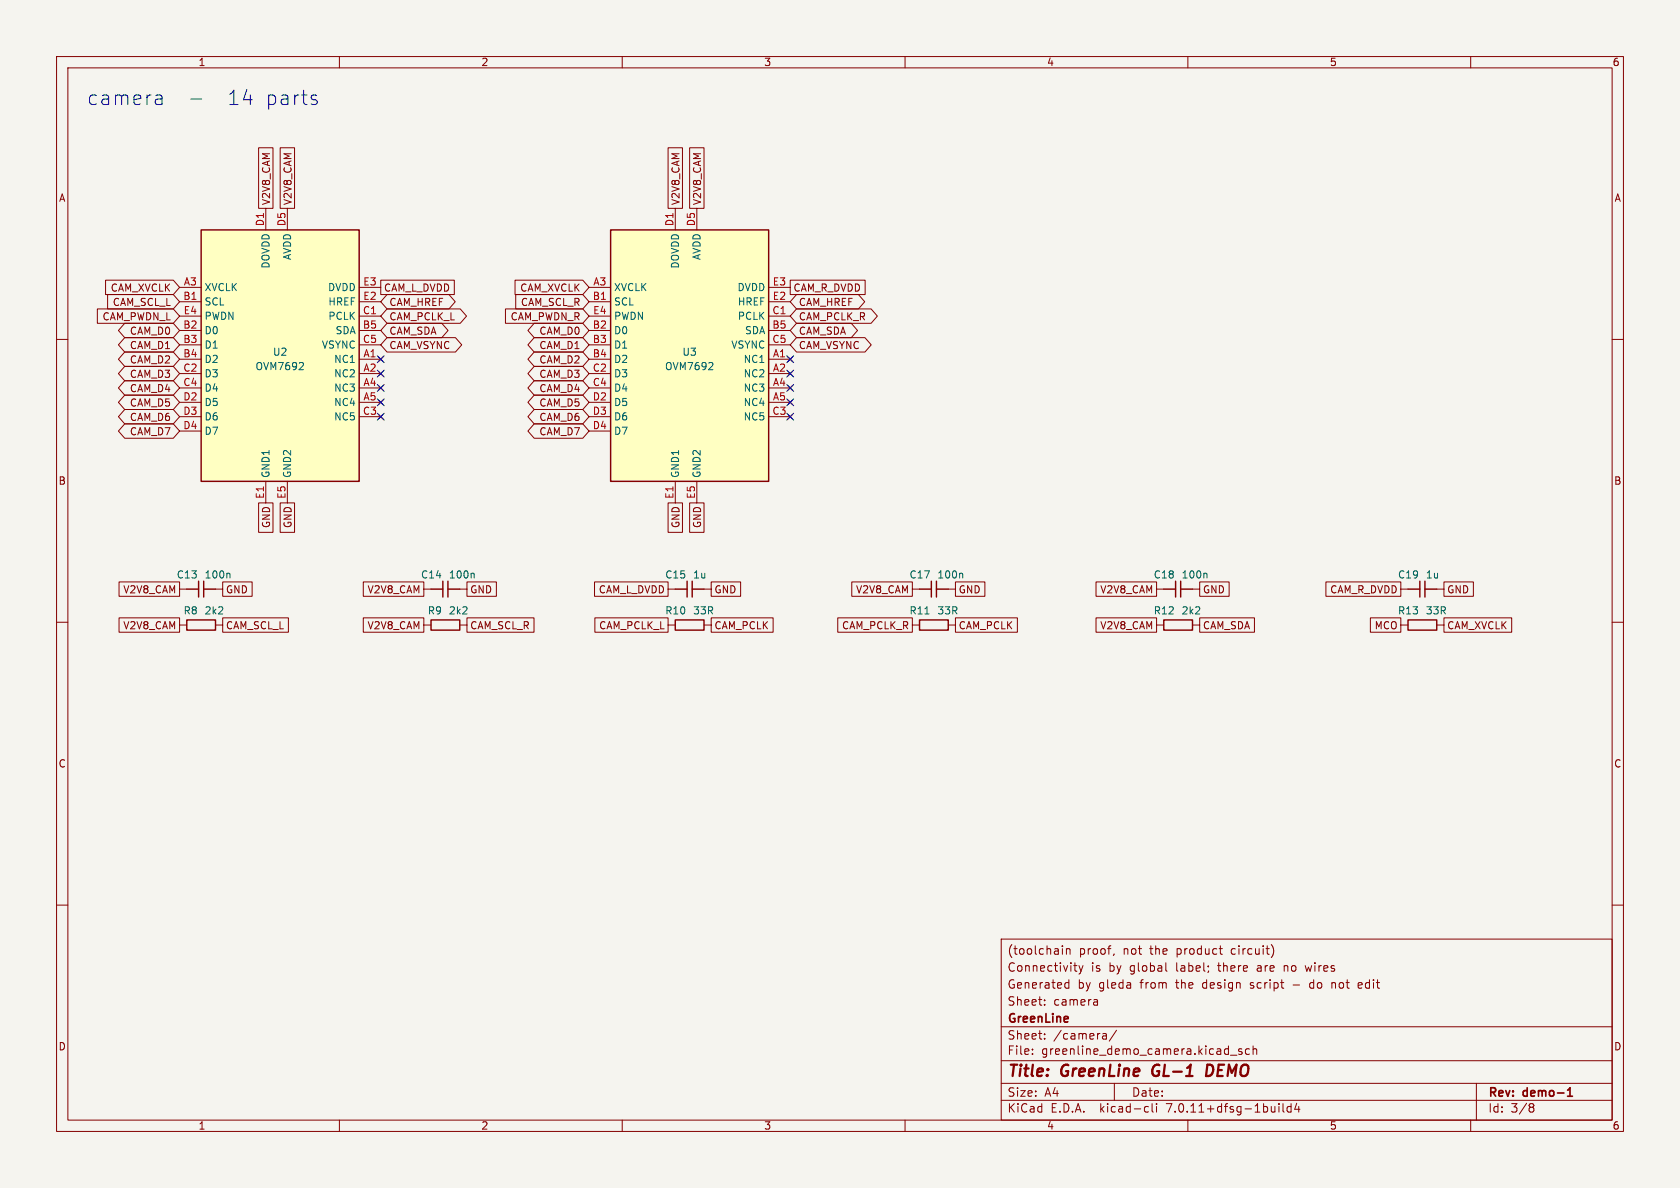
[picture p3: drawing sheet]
<svg xmlns="http://www.w3.org/2000/svg" width="297mm" height="210mm" viewBox="0 0 297 210" stroke-linecap="round" stroke-linejoin="round" font-family="sans-serif">
<path d="M0 0h297v210h-297z" fill="#f5f4ef" stroke="#f5f4ef" stroke-width=".18"/>
<g fill="none" stroke="#840000" stroke-width=".18">
<path d="M10 10h277v190h-277zM12 12h273v186h-273zM60 10v2M110 10v2M160 10v2M210 10v2M260 10v2M45.7 26.1h2.6v10.7h-2.6zM47 36.8v3.8M49.5 26.1h2.6v10.7h-2.6zM50.8 36.8v3.8M118.1 26.1h2.6v10.7h-2.6z"/>
<path d="M119.4 36.8v3.8M121.9 26.1h2.6v10.7h-2.6zM123.2 36.8v3.8M10 60h2M17.2 54.6h13.4l1.1 1.3-1.1 1.3h-13.4zM18.7 49.5h11.9l1.1 1.3-1.1 1.3h-11.9zM19 52.1h11.6l1.1 1.2-1.1 1.3h-11.6zM22 59.7h8.6l1.1 1.3-1.1 1.2h-8.6l-1.1-1.2zM22 57.1h8.6l1.1 1.3-1.1 1.3h-8.6l-1.1-1.3zM31.7 50.8h3.9M31.7 53.3h3.9M31.7 58.4h3.9"/>
<path d="M31.7 55.9h3.9M63.5 50.8h3.8M63.5 53.3h3.8M63.5 58.4h3.8M63.5 55.9h3.8M67.3 49.5h13v2.6h-13zM68.4 59.7h12.1l1.1 1.3-1.1 1.2h-12.1l-1.1-1.2zM68.4 57.1h9.7l1.1 1.3-1.1 1.3h-9.7l-1.1-1.3zM68.4 54.6h13l1.1 1.3-1.1 1.3h-13l-1.1-1.3zM68.4 52.1h11l1.1 1.2-1.1 1.3h-11l-1.1-1.3zM89.4 54.6h13.6l1.1 1.3-1.1 1.3h-13.6zM91.1 49.5h11.9l1.1 1.3-1.1 1.3h-11.9z"/>
<path d="M91.2 52.1h11.8l1.1 1.2-1.1 1.3h-11.8zM94.4 59.7h8.6l1.1 1.3-1.1 1.2h-8.6l-1.1-1.2zM94.4 57.1h8.6l1.1 1.3-1.1 1.3h-8.6l-1.1-1.3zM104.1 50.8h3.8M104.1 53.3h3.8M104.1 58.4h3.8M104.1 55.9h3.8M135.9 50.8h3.8M135.9 53.3h3.8M135.9 58.4h3.8M135.9 55.9h3.8M139.7 49.5h13.2v2.6h-13.2z"/>
<path d="M140.8 59.7h12.1l1.1 1.3-1.1 1.2h-12.1l-1.1-1.2zM140.8 57.1h9.7l1.1 1.3-1.1 1.3h-9.7l-1.1-1.3zM140.8 54.6h13.2l1.1 1.3-1.1 1.3h-13.2l-1.1-1.3zM140.8 52.1h11l1.1 1.2-1.1 1.3h-11l-1.1-1.3zM285 60h2M22 64.8h8.6l1.1 1.2-1.1 1.3h-8.6l-1.1-1.3zM22 62.2h8.6l1.1 1.3-1.1 1.3h-8.6l-1.1-1.3zM22 67.3h8.6l1.1 1.3-1.1 1.3h-8.6l-1.1-1.3zM22 74.9h8.6l1.1 1.3-1.1 1.3h-8.6l-1.1-1.3zM22 72.4h8.6l1.1 1.3-1.1 1.2h-8.6l-1.1-1.2zM22 69.8h8.6l1.1 1.3-1.1 1.3h-8.6l-1.1-1.3zM31.7 63.5h3.9"/>
<path d="M31.7 66h3.9M31.7 68.6h3.9M31.7 71.1h3.9M31.7 61h3.9M31.7 73.7h3.9M31.7 76.2h3.9M63.5 63.5h3.8M63.5 66h3.8M63.5 68.6h3.8M63.5 71.1h3.8M63.5 61h3.8M63.5 73.7h3.8"/>
<path d="M66.9 63.1l.8 .8M66.9 65.7l.8 .7M66.9 68.2l.8 .8M66.9 70.7l.8 .8M66.9 73.3l.8 .7M67.7 63.1l-.8 .8M67.7 65.7l-.8 .7M67.7 68.2l-.8 .8M67.7 70.7l-.8 .8M67.7 73.3l-.8 .7M94.4 67.3h8.6l1.1 1.3-1.1 1.3h-8.6l-1.1-1.3zM94.4 74.9h8.6l1.1 1.3-1.1 1.3h-8.6l-1.1-1.3z"/>
<path d="M94.4 72.4h8.6l1.1 1.3-1.1 1.2h-8.6l-1.1-1.2zM94.4 69.8h8.6l1.1 1.3-1.1 1.3h-8.6l-1.1-1.3zM94.4 64.8h8.6l1.1 1.2-1.1 1.3h-8.6l-1.1-1.3zM94.4 62.2h8.6l1.1 1.3-1.1 1.3h-8.6l-1.1-1.3zM104.1 63.5h3.8M104.1 66h3.8M104.1 68.6h3.8M104.1 71.1h3.8M104.1 61h3.8M104.1 73.7h3.8M104.1 76.2h3.8M135.9 63.5h3.8"/>
<path d="M135.9 66h3.8M135.9 68.6h3.8M135.9 71.1h3.8M135.9 61h3.8M135.9 73.7h3.8M139.3 63.1l.8 .8M139.3 65.7l.8 .7M139.3 68.2l.8 .8M139.3 70.7l.8 .8M139.3 73.3l.8 .7M140.1 63.1l-.8 .8M140.1 65.7l-.8 .7"/>
<path d="M140.1 68.2l-.8 .8M140.1 70.7l-.8 .8M140.1 73.3l-.8 .7M45.7 88.9h2.6v5.2h-2.6zM47 85.1v3.8M49.5 88.9h2.6v5.2h-2.6zM50.8 85.1v3.8M118.1 88.9h2.6v5.2h-2.6zM119.4 85.1v3.8M121.9 88.9h2.6v5.2h-2.6zM123.2 85.1v3.8M10 110h2"/>
<path d="M21 102.9h10.7v2.5h-10.7zM21 109.2h10.7v2.6h-10.7zM31.7 110.5h1.3M31.7 104.1h1.3M38.1 110.5h1.3M38.1 104.1h1.3M39.4 109.2h11.6v2.6h-11.6zM39.4 102.9h5.2v2.5h-5.2zM64.2 109.2h10.7v2.6h-10.7zM64.2 102.9h10.7v2.5h-10.7zM74.9 110.5h1.3M74.9 104.1h1.3"/>
<path d="M81.3 110.5h1.2M81.3 104.1h1.2M82.5 109.2h11.9v2.6h-11.9zM82.5 102.9h5.3v2.5h-5.3zM105.1 102.9h13v2.5h-13zM105.2 109.2h12.9v2.6h-12.9zM118.1 110.5h1.3M118.1 104.1h1.3M124.5 110.5h1.2M124.5 104.1h1.2M125.7 102.9h5.2v2.5h-5.2zM125.7 109.2h11v2.6h-11z"/>
<path d="M148.1 109.2h13.2v2.6h-13.2zM150.6 102.9h10.7v2.5h-10.7zM161.3 110.5h1.3M161.3 104.1h1.3M167.6 110.5h1.3M167.6 104.1h1.3M168.9 109.2h11v2.6h-11zM168.9 102.9h5.2v2.5h-5.2zM193.8 109.2h10.7v2.6h-10.7zM193.8 102.9h10.7v2.5h-10.7zM204.5 110.5h1.2M204.5 104.1h1.2"/>
<path d="M210.8 110.5h1.3M210.8 104.1h1.3M212.1 109.2h9.7v2.6h-9.7zM212.1 102.9h5.2v2.5h-5.2zM234.4 102.9h13.2v2.5h-13.2zM242.3 109.2h5.3v2.6h-5.3zM247.6 110.5h1.3M247.6 104.1h1.3M254 110.5h1.3M254 104.1h1.3M255.3 109.2h11.9v2.6h-11.9zM255.3 102.9h5.2v2.5h-5.2z"/>
<path d="M285 110h2M10 160h2M285 160h2M177 166h108v32h-108zM184.7 176.8v.1M184.7 177.6v.1M187.8 167.2v.1M187.8 167.7v1M188.4 174.6h.6M188.4 173.8h.6M188.5 167.7v1M188.5 167.8l.2-.1 .4 .1 .1 .9"/>
<path d="M189 173.2v1.5M189.8 170.7h.6M190 171.5l.4 .2M190.7 170.7l.4 1M191.1 171.7l-.1 .4-.3 .1M191.5 170.7l-.4 1M193.8 176.7l.2 .2v.8M194 177.6l-.5 .1M194 177.1h-.5M197 168.6l-.2 .3M206.1 170.2v1.3l.2 .2M215.5 167.7h.6"/>
<path d="M215.8 168.6l.3 .1M224.7 167a1.72 1.72 0 0 1 0 2.3M227 170.7v1M227.1 170.8h-.1M228.6 174.1h1.1M230.7 170.7l.3 1M231.8 173.7l-.3 .3v.4l.3 .3M235.5 173.7v1M235.9 173.7l-.4 .1M240.7 173.8l-.4-.1-.2 .2 .1 .7h.5M240.8 174.1l-.7 .1M60 198v2"/>
<path d="M110 198v2M160 198v2M177 194.5h108M177 191.5h108M177 187.5h108M177 181.5h108M182.5 186.3v.1M182.5 185.5v.1M184.7 183.6v.1M184.7 182.8v.1M195.1 182.7h.3l.2 .2v.8M195.6 183.6l-.5 .1"/>
<path d="M195.6 183.1h-.5M197 191.5v3M197.4 182.1l-1.3 2M202.6 195.6l.4 .1M203 196.5l-.4 .1M203.7 195.1v1.3l.2 .2M204.5 195.1v.1M204.5 195.6v1M210 198v2M217.5 186.5h1.2M219.5 185.5l-.3-.1-.2 .2v.2l.5 .2v.3h-.5M220.9 185.5l-.4-.1-.3 .3v.4l.1 .2h.6"/>
<path d="M221.5 185.5l.2-.1 .4 .1 .1 .9M221.5 184.9v1.5M226.1 195.1v.1M226.1 195.6v1M226.8 195.1v1.3l.2 .2M228.2 195.7l-.4-.1-.3 .3v.4l.2 .2h.5M228.2 195.1v1.5M229.2 195l-.3 1.1h.9M229.6 195.6v1M260 198v2M261 191.5v6.5M270.6 195.1h.3l.3 .3-.3 .3"/>
<path d="M270.6 195.7h.3M270.9 195.7l.2 .2 .1 .4-.3 .3h-.3"/>
</g>
<path d="M277.1 193.8h.9M277.1 192.7l.5-.4v1.5" fill="none" stroke="#840000" stroke-width=".3"/>
<path d="M204 188.5a1.27 1.27 0 0 0 0 1.6M214.2 188.3l-.7-.1-.3 2h.5l.5-.3" fill="none" stroke="#840000" stroke-width=".4"/>
<g fill="none" stroke="#840000" stroke-width=".25">
<path d="M35.6 40.6h27.9v44.5h-27.9zM107.9 40.6h28v44.5h-28zM33 109.6h5.1v1.8h-5.1zM33 104.1h2.1M35.1 102.7v2.8M36 104.1h2.1M36 102.7v2.8M76.2 109.6h5.1v1.8h-5.1zM76.2 104.1h2.1M78.3 102.7v2.8M79.2 104.1h2.1M79.2 102.7v2.8"/>
<path d="M119.4 109.6h5.1v1.8h-5.1zM119.4 104.1h2.1M121.5 102.7v2.8M122.4 104.1h2.1M122.4 102.7v2.8M162.6 109.6h5v1.8h-5zM162.6 104.1h2M164.6 102.7v2.8M165.6 104.1h2M165.6 102.7v2.8M205.7 109.6h5.1v1.8h-5.1zM205.7 104.1h2.1"/>
<path d="M207.8 102.7v2.8M208.7 104.1h2.1M208.7 102.7v2.8M248.9 109.6h5.1v1.8h-5.1zM248.9 104.1h2.1M251 102.7v2.8M251.9 104.1h2.1M251.9 102.7v2.8"/>
</g>
<g fill="#ffffc2" stroke="#ffffc2" stroke-width=".18">
<path d="M107.9 40.6h28v44.5h-28z"/>
<path d="M35.6 40.6h27.9v44.5h-27.9z"/>
</g>
<path d="M53.5 64.1l.1 .2v.3l-.7 .7h.7M125.9 64.1l.1 .2v.3l-.8 .7h.8M40.5 101.3l.2 .2v.7M83.7 101.3l.1 .2v.7M163.5 108.5h.7M170 101.3l.2 .2v.7M213.2 101.3l.2 .2v.7" fill="none" stroke="#006464" stroke-width=".18"/>
<path d="M27.8 16.8l.7 .1 .1 .3v1.3M28.6 18.4l-.8 .1M28.6 17.4l-.8 .1M33.7 17.5h2M55.4 16.8l.6 .1M55.4 17.6l.6 .2 .1 .3-.4 .4h-.4" fill="none" stroke="#0000c2" stroke-width=".18"/>
<g fill="none" stroke="#000084" stroke-width=".18">
<path d="M66.7 73.1l1.2 1.2M66.7 70.5l1.2 1.2M66.7 68l1.2 1.2M66.7 65.4l1.2 1.2M66.7 62.9l1.2 1.2M67.9 73.1l-1.2 1.2M67.9 70.5l-1.2 1.2M67.9 68l-1.2 1.2M67.9 65.4l-1.2 1.2M67.9 62.9l-1.2 1.2M139.1 70.5l1.2 1.2M139.1 73.1l1.2 1.2"/>
<path d="M139.1 62.9l1.2 1.2M139.1 65.4l1.2 1.2M139.1 68l1.2 1.2M140.3 70.5l-1.2 1.2M140.3 73.1l-1.2 1.2M140.3 62.9l-1.2 1.2M140.3 65.4l-1.2 1.2M140.3 68l-1.2 1.2"/>
</g>
<g font-size="3.5" fill="#0000c2">
<text x="15.2" y="18.8">camera</text>
<text x="39.8" y="18.8">14</text>
<text x="46.6" y="18.8">parts</text>
</g>
<g font-size="2.8" fill="#840000">
<text x="178" y="190.9">Title:</text>
<text x="187.7" y="190.9">GreenLine</text>
<text x="204.6" y="190.9">GL-1</text>
<text x="214.9" y="190.9">DEMO</text>
</g>
<g font-size="2.1" fill="#840000">
<text x="178" y="172">Connectivity</text>
<text x="178" y="169">(toolchain</text>
<text x="190.7" y="169">proof,</text>
<text x="192.9" y="172">is</text>
<text x="196.1" y="172">by</text>
<text x="198.6" y="169">not</text>
<text x="199.9" y="172">global</text>
<text x="203.5" y="169">the</text>
<text x="208.2" y="172">label;</text>
<text x="208.3" y="169">product</text>
<text x="215.8" y="172">there</text>
<text x="218.1" y="169">circuit)</text>
<text x="222.8" y="172">are</text>
<text x="227.7" y="172">no</text>
<text x="231.7" y="172">wires</text>
<text x="178" y="178">Sheet:</text>
<text x="178" y="175">Generated</text>
<text x="186.2" y="178">camera</text>
<text x="190.5" y="175">by</text>
<text x="194.3" y="175">gleda</text>
<text x="201.8" y="175">from</text>
<text x="208.2" y="175">the</text>
<text x="213" y="175">design</text>
<text x="221.6" y="175">script</text>
<text x="232.4" y="175">do</text>
<text x="236.4" y="175">not</text>
<text x="241.3" y="175">edit</text>
<text x="178" y="184">Sheet:</text>
<text x="178" y="181.2">GreenLine</text>
<text x="186.2" y="184">/camera/</text>
<text x="178" y="186.7">File:</text>
<text x="184.1" y="186.7">greenline_demo_camera.kicad_sch</text>
<text x="178" y="196.9">KiCad</text>
<text x="178" y="194.1">Size:</text>
<text x="184.7" y="194.1">A4</text>
<text x="185.7" y="196.9">E.D.A.</text>
<text x="194.6" y="196.9">kicad-cli</text>
<text x="200" y="194.1">Date:</text>
<text x="206.5" y="196.9">7.0.11+dfsg-1build4</text>
<text x="263" y="194.3">Rev:</text>
<text x="263" y="196.9">Id:</text>
<text x="267.1" y="196.9">3/8</text>
<text x="269.4" y="194.3">demo-1</text>
</g>
<g font-size="1.8" fill="#840000">
<text x="35" y="11.9">1</text>
<text x="85" y="11.9">2</text>
<text x="135" y="11.9">3</text>
<text x="185" y="11.9">4</text>
<text x="235" y="11.9">5</text>
<text x="285" y="11.9">6</text>
<text x="10.3" y="35.9">A</text>
<text x="285.3" y="35.9">A</text>
<text x="47.9" y="36.4" transform="rotate(-90 47.9 36.4)">V2V8_CAM</text>
<text x="51.8" y="36.4" transform="rotate(-90 51.8 36.4)">V2V8_CAM</text>
<text x="120.3" y="36.4" transform="rotate(-90 120.3 36.4)">V2V8_CAM</text>
<text x="124.1" y="36.4" transform="rotate(-90 124.1 36.4)">V2V8_CAM</text>
<text x="19.5" y="51.8">CAM_XVCLK</text>
<text x="67.8" y="51.8">CAM_L_DVDD</text>
<text x="91.9" y="51.8">CAM_XVCLK</text>
<text x="140.2" y="51.8">CAM_R_DVDD</text>
<text x="18" y="56.8">CAM_PWDN_L</text>
<text x="19.8" y="54.3">CAM_SCL_L</text>
<text x="22.9" y="59.4">CAM_D0</text>
<text x="68.7" y="59.4">CAM_SDA</text>
<text x="68.7" y="56.8">CAM_PCLK_L</text>
<text x="68.7" y="54.3">CAM_HREF</text>
<text x="90.2" y="56.8">CAM_PWDN_R</text>
<text x="92" y="54.3">CAM_SCL_R</text>
<text x="95.3" y="59.4">CAM_D0</text>
<text x="141.1" y="59.4">CAM_SDA</text>
<text x="141.1" y="56.8">CAM_PCLK_R</text>
<text x="141.1" y="54.3">CAM_HREF</text>
<text x="22.9" y="64.5">CAM_D2</text>
<text x="22.9" y="61.9">CAM_D1</text>
<text x="68.7" y="61.9">CAM_VSYNC</text>
<text x="95.3" y="64.5">CAM_D2</text>
<text x="95.3" y="61.9">CAM_D1</text>
<text x="141.1" y="61.9">CAM_VSYNC</text>
<text x="22.9" y="67">CAM_D3</text>
<text x="22.9" y="69.5">CAM_D4</text>
<text x="95.3" y="69.5">CAM_D4</text>
<text x="95.3" y="67">CAM_D3</text>
<text x="22.9" y="77.2">CAM_D7</text>
<text x="22.9" y="74.6">CAM_D6</text>
<text x="22.9" y="72.1">CAM_D5</text>
<text x="95.3" y="77.2">CAM_D7</text>
<text x="95.3" y="74.6">CAM_D6</text>
<text x="95.3" y="72.1">CAM_D5</text>
<text x="10.3" y="85.9">B</text>
<text x="285.3" y="85.9">B</text>
<text x="47.9" y="93.4" transform="rotate(-90 47.9 93.4)">GND</text>
<text x="51.8" y="93.4" transform="rotate(-90 51.8 93.4)">GND</text>
<text x="120.3" y="93.4" transform="rotate(-90 120.3 93.4)">GND</text>
<text x="124.1" y="93.4" transform="rotate(-90 124.1 93.4)">GND</text>
<text x="21.7" y="105.1">V2V8_CAM</text>
<text x="39.8" y="105.1">GND</text>
<text x="64.9" y="105.1">V2V8_CAM</text>
<text x="83" y="105.1">GND</text>
<text x="105.8" y="105.1">CAM_L_DVDD</text>
<text x="126.2" y="105.1">GND</text>
<text x="151.2" y="105.1">V2V8_CAM</text>
<text x="169.4" y="105.1">GND</text>
<text x="194.4" y="105.1">V2V8_CAM</text>
<text x="212.6" y="105.1">GND</text>
<text x="235.1" y="105.1">CAM_R_DVDD</text>
<text x="255.7" y="105.1">GND</text>
<text x="21.7" y="111.4">V2V8_CAM</text>
<text x="39.8" y="111.4">CAM_SCL_L</text>
<text x="64.9" y="111.4">V2V8_CAM</text>
<text x="83" y="111.4">CAM_SCL_R</text>
<text x="105.8" y="111.4">CAM_PCLK_L</text>
<text x="126.2" y="111.4">CAM_PCLK</text>
<text x="148.8" y="111.4">CAM_PCLK_R</text>
<text x="169.4" y="111.4">CAM_PCLK</text>
<text x="194.4" y="111.4">V2V8_CAM</text>
<text x="212.6" y="111.4">CAM_SDA</text>
<text x="242.9" y="111.4">MCO</text>
<text x="255.7" y="111.4">CAM_XVCLK</text>
<text x="10.3" y="135.9">C</text>
<text x="285.3" y="135.9">C</text>
<text x="10.3" y="185.9">D</text>
<text x="285.3" y="185.9">D</text>
<text x="35" y="199.9">1</text>
<text x="85" y="199.9">2</text>
<text x="135" y="199.9">3</text>
<text x="185" y="199.9">4</text>
<text x="235" y="199.9">5</text>
<text x="285" y="199.9">6</text>
</g>
<g font-size="1.8" fill="#a90000">
<text x="46.7" y="40.1" transform="rotate(-90 46.7 40.1)">D1</text>
<text x="50.5" y="40.1" transform="rotate(-90 50.5 40.1)">D5</text>
<text x="119.1" y="40.1" transform="rotate(-90 119.1 40.1)">D1</text>
<text x="122.9" y="40.1" transform="rotate(-90 122.9 40.1)">D5</text>
<text x="32.3" y="53.1">B1</text>
<text x="32.4" y="50.5">A3</text>
<text x="64.1" y="53.1">E2</text>
<text x="64.1" y="50.5">E3</text>
<text x="104.7" y="53.1">B1</text>
<text x="104.8" y="50.5">A3</text>
<text x="136.5" y="53.1">E2</text>
<text x="136.5" y="50.5">E3</text>
<text x="32.3" y="58.2">B2</text>
<text x="32.4" y="55.6">E4</text>
<text x="64.1" y="58.2">B5</text>
<text x="64.1" y="55.6">C1</text>
<text x="104.7" y="58.2">B2</text>
<text x="104.8" y="55.6">E4</text>
<text x="136.5" y="58.2">B5</text>
<text x="136.5" y="55.6">C1</text>
<text x="32.3" y="60.7">B3</text>
<text x="32.3" y="63.2">B4</text>
<text x="32.3" y="65.8">C2</text>
<text x="64.1" y="60.7">C5</text>
<text x="64.2" y="63.2">A1</text>
<text x="64.2" y="65.8">A2</text>
<text x="104.7" y="60.7">B3</text>
<text x="104.7" y="63.2">B4</text>
<text x="104.7" y="65.8">C2</text>
<text x="136.5" y="60.7">C5</text>
<text x="136.5" y="63.2">A1</text>
<text x="136.5" y="65.8">A2</text>
<text x="32.3" y="68.3">C4</text>
<text x="32.3" y="70.9">D2</text>
<text x="64.2" y="68.3">A4</text>
<text x="64.2" y="70.9">A5</text>
<text x="104.7" y="68.3">C4</text>
<text x="104.7" y="70.9">D2</text>
<text x="136.5" y="68.3">A4</text>
<text x="136.5" y="70.9">A5</text>
<text x="32.3" y="73.4">D3</text>
<text x="32.3" y="75.9">D4</text>
<text x="64.1" y="73.4">C3</text>
<text x="104.7" y="73.4">D3</text>
<text x="104.7" y="75.9">D4</text>
<text x="136.5" y="73.4">C3</text>
<text x="46.7" y="88.3" transform="rotate(-90 46.7 88.3)">E1</text>
<text x="50.5" y="88.3" transform="rotate(-90 50.5 88.3)">E5</text>
<text x="119.1" y="88.3" transform="rotate(-90 119.1 88.3)">E1</text>
<text x="122.9" y="88.3" transform="rotate(-90 122.9 88.3)">E5</text>
</g>
<g font-size="1.8" fill="#006464">
<text x="47.9" y="47.6" transform="rotate(-90 47.9 47.6)">DOVDD</text>
<text x="51.7" y="46.1" transform="rotate(-90 51.7 46.1)">AVDD</text>
<text x="120.2" y="47.6" transform="rotate(-90 120.2 47.6)">DOVDD</text>
<text x="124.1" y="46.1" transform="rotate(-90 124.1 46.1)">AVDD</text>
<text x="36.1" y="51.7">XVCLK</text>
<text x="57.9" y="51.7">DVDD</text>
<text x="108.5" y="51.7">XVCLK</text>
<text x="130.3" y="51.7">DVDD</text>
<text x="36.1" y="54.2">SCL</text>
<text x="36.1" y="59.3">D0</text>
<text x="36.1" y="56.7">PWDN</text>
<text x="58" y="56.7">PCLK</text>
<text x="58" y="54.2">HREF</text>
<text x="59.2" y="59.3">SDA</text>
<text x="108.5" y="54.2">SCL</text>
<text x="108.5" y="59.3">D0</text>
<text x="108.5" y="56.7">PWDN</text>
<text x="130.3" y="56.7">PCLK</text>
<text x="130.3" y="54.2">HREF</text>
<text x="131.6" y="59.3">SDA</text>
<text x="36.1" y="61.8">D1</text>
<text x="36.1" y="64.4">D2</text>
<text x="45.1" y="65.6">OVM7692</text>
<text x="48.2" y="63.1">U2</text>
<text x="56.8" y="61.8">VSYNC</text>
<text x="59" y="64.4">NC1</text>
<text x="108.5" y="61.8">D1</text>
<text x="108.5" y="64.4">D2</text>
<text x="117.5" y="65.6">OVM7692</text>
<text x="120.5" y="63.1">U3</text>
<text x="129.2" y="61.8">VSYNC</text>
<text x="131.4" y="64.4">NC1</text>
<text x="36.1" y="66.9">D3</text>
<text x="36.1" y="69.4">D4</text>
<text x="36.1" y="72">D5</text>
<text x="59" y="66.9">NC2</text>
<text x="59" y="69.4">NC3</text>
<text x="59" y="72">NC4</text>
<text x="108.5" y="66.9">D3</text>
<text x="108.5" y="69.4">D4</text>
<text x="108.5" y="72">D5</text>
<text x="131.4" y="66.9">NC2</text>
<text x="131.4" y="69.4">NC3</text>
<text x="131.4" y="72">NC4</text>
<text x="36.1" y="74.5">D6</text>
<text x="36.1" y="77.1">D7</text>
<text x="59" y="74.5">NC5</text>
<text x="108.5" y="74.5">D6</text>
<text x="108.5" y="77.1">D7</text>
<text x="131.4" y="74.5">NC5</text>
<text x="47.9" y="84.6" transform="rotate(-90 47.9 84.6)">GND1</text>
<text x="51.7" y="84.6" transform="rotate(-90 51.7 84.6)">GND2</text>
<text x="120.2" y="84.6" transform="rotate(-90 120.2 84.6)">GND1</text>
<text x="124.1" y="84.6" transform="rotate(-90 124.1 84.6)">GND2</text>
<text x="31.2" y="102.5">C13</text>
<text x="36.1" y="102.5">100n</text>
<text x="74.3" y="102.5">C14</text>
<text x="79.3" y="102.5">100n</text>
<text x="117.5" y="102.5">C15</text>
<text x="122.4" y="102.5">1u</text>
<text x="160.7" y="102.5">C17</text>
<text x="165.6" y="102.5">100n</text>
<text x="203.9" y="102.5">C18</text>
<text x="208.8" y="102.5">100n</text>
<text x="247.1" y="102.5">C19</text>
<text x="252" y="102.5">1u</text>
<text x="32.4" y="108.8">R8</text>
<text x="36.1" y="108.8">2k2</text>
<text x="75.5" y="108.8">R9</text>
<text x="79.3" y="108.8">2k2</text>
<text x="117.5" y="108.8">R10</text>
<text x="122.4" y="108.8">33R</text>
<text x="160.7" y="108.8">R11</text>
<text x="165.6" y="108.8">33R</text>
<text x="203.9" y="108.8">R12</text>
<text x="208.8" y="108.8">2k2</text>
<text x="247.1" y="108.8">R13</text>
<text x="252" y="108.8">33R</text>
</g>
</svg>
